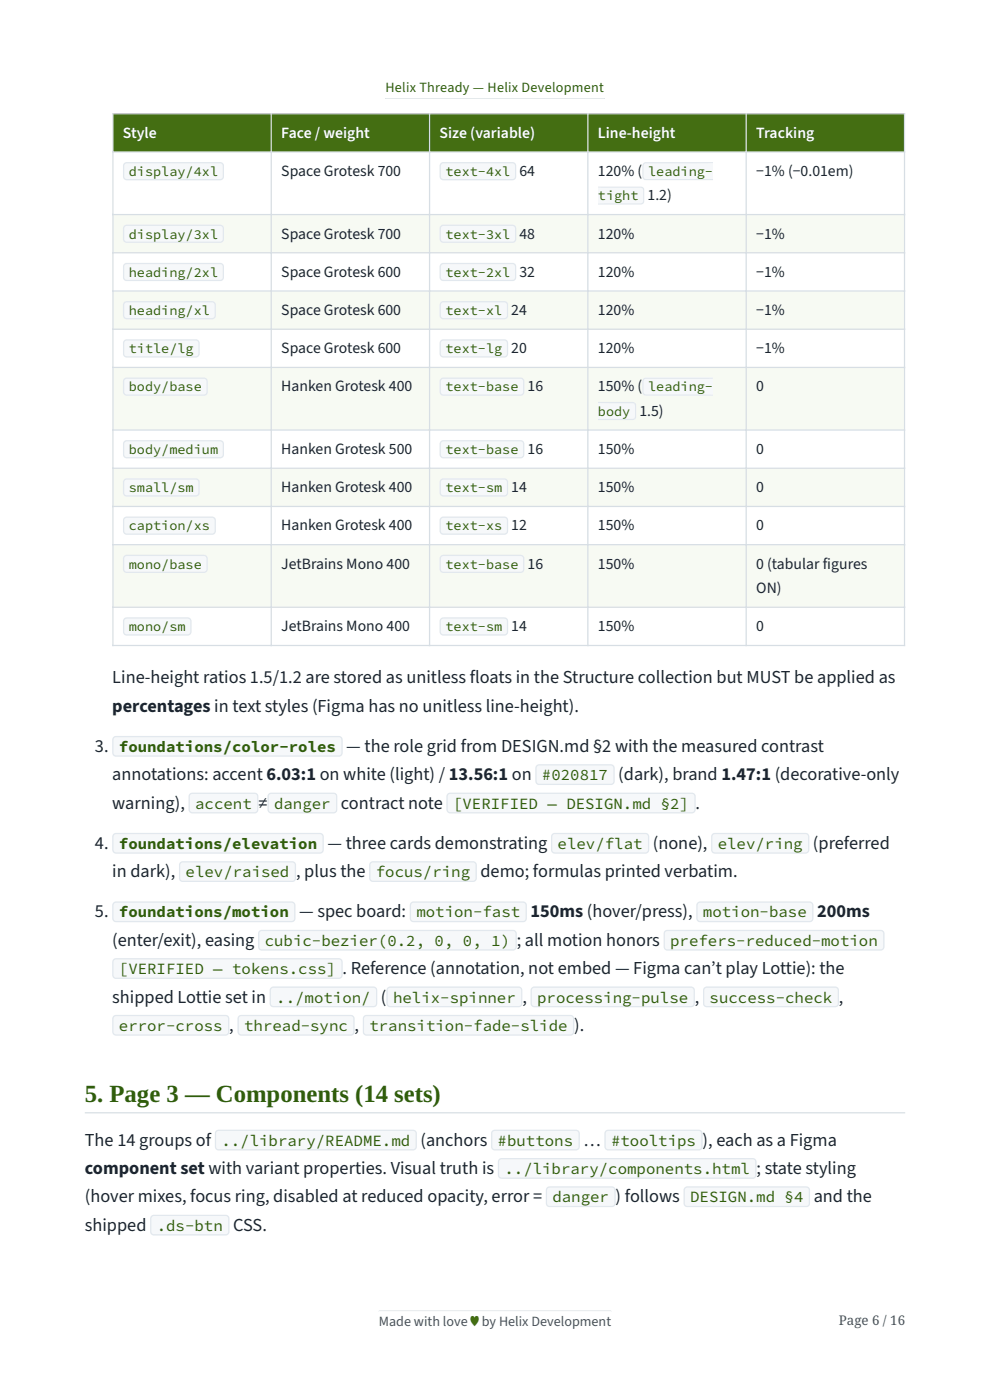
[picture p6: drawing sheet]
<svg xmlns="http://www.w3.org/2000/svg" width="210mm" height="297mm" viewBox="0 0 210 297" stroke-linecap="round" stroke-linejoin="round" font-family="sans-serif">
<g fill="#446e12">
<path d="M24 24.1h33.5v8.1h-33.5z"/>
<path d="M57.5 24.1h33.6v8.1h-33.6z"/>
<path d="M91.1 24.1h33.6v8.1h-33.6z"/>
<path d="M124.7 24.1h33.6v8.1h-33.6z"/>
<path d="M158.3 24.1h33.6v8.1h-33.6z"/>
</g>
<g fill="#f7faf3">
<path d="M24 45.5h167.9v8.1h-167.9z"/>
<path d="M24 61.7h167.9v8.1h-167.9z"/>
<path d="M24 77.9h167.9v13.3h-167.9z"/>
<path d="M24 99.3h167.9v8.1h-167.9z"/>
<path d="M24 115.5h167.9v13.3h-167.9z"/>
</g>
<g fill="none" stroke="#d7dee4" stroke-width=".26">
<path d="M23.8 24.1h168.2M23.8 32.2h168.2M24 24v113.1M57.5 24v113.1M91.1 24v113.1M124.7 24v113.1M158.3 24v113.1M191.9 24v113.1M23.8 45.5h168.2M23.8 53.6h168.2M23.8 61.7h168.2M23.8 69.8h168.2"/>
<path d="M23.8 77.9h168.2M23.8 91.2h168.2M23.8 99.3h168.2M23.8 107.4h168.2M23.8 115.5h168.2M23.8 128.8h168.2M23.8 136.9h168.2"/>
</g>
<path d="M18 235.9h174zM18 235.9h174v.3h-174z" fill-rule="evenodd" fill="#d7dee4"/>
<path d="M26.1 34.4h21.4v3.8h-21.4z" fill="#f6f8fa"/>
<path d="M26.4 34.9l.5-.3h19.8l.5 .3v.3v2.2v.3l-.5 .3h-19.8l-.5-.3v-.3zM26.3 34.6l.6-.2h19.8a.8 .8 0 0 1 .8 .8v2.2a.8 .8 0 0 1-.8 .8h-19.8a.8 .8 0 0 1-.8-.8v-2.2z" fill-rule="evenodd" fill="#e2e8ee"/>
<path d="M93.3 34.4h16.2v3.8h-16.2z" fill="#f6f8fa"/>
<path d="M93.8 34.7l14.9-.1 .5 .3v.3v2.2v.3l-.5 .3h-14.7l-.4-.3-.1-.3v-2.2zM93.5 34.6l.5-.2h14.7a.8 .8 0 0 1 .8 .8v2.2a.8 .8 0 0 1-.8 .8h-14.7a.8 .8 0 0 1-.7-.8v-2.2z" fill-rule="evenodd" fill="#e2e8ee"/>
<path d="M136.2 34.4h15.1v3.8h-15.1z" fill="#f6f8fa"/>
<g fill="#e2e8ee">
<path d="M136.5 37.4h14.8v.6h-14.3a.53 .53 0 0 1-.5-.6zM136.2 37.4h15.1v.8h-14.3a.8 .8 0 0 1-.8-.8z" fill-rule="evenodd"/>
<path d="M136.8 34.7l.3-.1v3.4a.53 .53 0 0 1-.6-.6v-2.2zM136.5 34.6l.6-.2-.1 3.8a.8 .8 0 0 1-.8-.8v-2.2z" fill-rule="evenodd"/>
<path d="M136.8 34.7l14.5-.1v.6h-14.8zM136.5 34.6l.5-.2h14.3v.8h-15.1z" fill-rule="evenodd"/>
</g>
<path d="M126.8 39.6h9.9v3.8h-9.9z" fill="#f6f8fa"/>
<g fill="#e2e8ee">
<path d="M126.8 42.6h9.6a.53 .53 0 0 1-.5 .6h-9.1zM126.8 42.6h9.9a.8 .8 0 0 1-.8 .8h-9.1z" fill-rule="evenodd"/>
<path d="M135.8 39.8a.53 .53 0 0 1 .6 .6v2.2a.53 .53 0 0 1-.6 .6zM135.8 39.6h.1a.8 .8 0 0 1 .8 .8v2.2a.8 .8 0 0 1-.9 .8z" fill-rule="evenodd"/>
<path d="M126.8 39.8h9.1a.53 .53 0 0 1 .5 .6h-9.6zM126.8 39.6h9.1a.67 .67 0 0 1 .7 .8h-9.8z" fill-rule="evenodd"/>
</g>
<path d="M26.1 47.7h21.4v3.8h-21.4z" fill="#f6f8fa"/>
<path d="M26.4 48.2l.5-.3h19.8l.3 .1 .2 .5v2.2v.3l-.5 .3h-19.8l-.5-.3v-.3zM26.3 47.9l.6-.2h19.8a.8 .8 0 0 1 .8 .8v2.2a.8 .8 0 0 1-.8 .8h-19.8a.8 .8 0 0 1-.8-.8v-2.2z" fill-rule="evenodd" fill="#e2e8ee"/>
<path d="M93.3 47.7h16.2v3.8h-16.2z" fill="#f6f8fa"/>
<path d="M93.8 48l14.9-.1 .5 .3v.3v2.2v.3l-.5 .3h-14.7l-.2-.1-.3-.5v-2.2zM93.5 47.9l.5-.2h14.7a.8 .8 0 0 1 .8 .8v2.2a.8 .8 0 0 1-.8 .8h-14.7a.8 .8 0 0 1-.7-.8v-2.2z" fill-rule="evenodd" fill="#e2e8ee"/>
<path d="M26.1 55.8h21.4v3.8h-21.4z" fill="#f6f8fa"/>
<path d="M26.4 56.3l.5-.3h19.8l.5 .3v.3v2.2l-.2 .5-.3 .1h-19.8l-.3-.1-.2-.5zM26.3 56l.6-.2h19.8a.8 .8 0 0 1 .8 .8v2.2a.8 .8 0 0 1-.8 .8h-19.8a.8 .8 0 0 1-.8-.8v-2.2z" fill-rule="evenodd" fill="#e2e8ee"/>
<path d="M93.3 55.8h16.2v3.8h-16.2z" fill="#f6f8fa"/>
<path d="M93.8 56.1l14.9-.1 .5 .3v.3v2.2v.3l-.5 .3h-14.7l-.2-.1-.3-.5v-2.2zM93.5 56l.5-.2h14.7a.8 .8 0 0 1 .8 .8v2.2a.8 .8 0 0 1-.8 .8h-14.7a.8 .8 0 0 1-.7-.8v-2.2z" fill-rule="evenodd" fill="#e2e8ee"/>
<path d="M26.1 63.9h19.7v3.8h-19.7z" fill="#f6f8fa"/>
<path d="M26.6 64.2l18.4-.1 .3 .1 .2 .5v2.2v.3l-.5 .3h-18.1l-.5-.3v-.3v-2.2zM26.3 64.1l.6-.2h18.1a.8 .8 0 0 1 .8 .8v2.2a.8 .8 0 0 1-.8 .8h-18.1a.8 .8 0 0 1-.8-.8v-2.2z" fill-rule="evenodd" fill="#e2e8ee"/>
<path d="M93.3 63.9h14.5v3.8h-14.5z" fill="#f6f8fa"/>
<path d="M93.8 64.2l13.2-.1 .5 .3v.3v2.2v.3l-.5 .3h-13l-.2-.1-.3-.5v-2.2zM93.5 64.1l.5-.2h13a.8 .8 0 0 1 .8 .8v2.2a.8 .8 0 0 1-.8 .8h-13a.8 .8 0 0 1-.7-.8v-2.2z" fill-rule="evenodd" fill="#e2e8ee"/>
<path d="M26.1 72h16.2v3.8h-16.2z" fill="#f6f8fa"/>
<path d="M26.6 72.3h14.9h.3l.3 .5v2.3l-.1 .2-.5 .3h-14.6l-.5-.3v-.2v-2.3zM26.3 72.2l.6-.2h14.6a.8 .8 0 0 1 .8 .8v2.3a.8 .8 0 0 1-.8 .7h-14.6a.8 .8 0 0 1-.8-.7v-2.3z" fill-rule="evenodd" fill="#e2e8ee"/>
<path d="M93.3 72h14.5v3.8h-14.5z" fill="#f6f8fa"/>
<path d="M93.8 72.3h13.2h.3l.2 .5v2.3v.2l-.5 .3h-13l-.2-.1-.3-.4v-2.3zM93.5 72.2l.5-.2h13a.8 .8 0 0 1 .8 .8v2.3a.8 .8 0 0 1-.8 .7h-13a.8 .8 0 0 1-.7-.7v-2.3z" fill-rule="evenodd" fill="#e2e8ee"/>
<path d="M26.1 80.1h18v3.9h-18z" fill="#f6f8fa"/>
<path d="M26.4 80.6l.5-.2h16.4l.4 .2 .1 .3v2.3l-.1 .2-.4 .3h-16.4l-.5-.3v-.2zM26.3 80.3l.6-.2h16.4a.8 .8 0 0 1 .8 .8v2.3a.8 .8 0 0 1-.8 .8h-16.4a.8 .8 0 0 1-.8-.8v-2.3z" fill-rule="evenodd" fill="#e2e8ee"/>
<path d="M93.3 80.1h17.9v3.9h-17.9z" fill="#f6f8fa"/>
<path d="M93.6 80.6l.4-.2h16.4l.5 .2 .1 .3v2.3l-.1 .2-.5 .3h-16.4l-.2-.1-.3-.4zM93.5 80.3l.5-.2h16.4a.8 .8 0 0 1 .8 .8v2.3a.8 .8 0 0 1-.8 .8h-16.4a.8 .8 0 0 1-.7-.8v-2.3z" fill-rule="evenodd" fill="#e2e8ee"/>
<path d="M136.2 80.1h15.1v3.9h-15.1z" fill="#f6f8fa"/>
<g fill="#e2e8ee">
<path d="M136.5 83.1h14.8v.6h-14.3a.53 .53 0 0 1-.5-.6zM136.2 83.1h15.1v.9h-14.3a.8 .8 0 0 1-.8-.9z" fill-rule="evenodd"/>
<path d="M136.8 80.4h.3v3.3a.53 .53 0 0 1-.6-.5v-2.3zM136.5 80.3l.6-.2-.1 3.9a.8 .8 0 0 1-.8-.8v-2.3z" fill-rule="evenodd"/>
<path d="M136.8 80.4h14.5v.5h-14.8zM136.5 80.3l.5-.2h14.3v.8h-15.1z" fill-rule="evenodd"/>
</g>
<path d="M126.8 85.3h8.2v3.8h-8.2z" fill="#f6f8fa"/>
<g fill="#e2e8ee">
<path d="M126.8 88.3h7.9a.53 .53 0 0 1-.5 .6h-7.4zM126.8 88.3h8.2a.8 .8 0 0 1-.8 .8h-7.4z" fill-rule="evenodd"/>
<path d="M134.1 85.5a.53 .53 0 0 1 .6 .6v2.2a.53 .53 0 0 1-.6 .6zM134.1 85.3h.1a.8 .8 0 0 1 .8 .8v2.2a.8 .8 0 0 1-.9 .8z" fill-rule="evenodd"/>
<path d="M126.8 85.5h7.4a.53 .53 0 0 1 .5 .6h-7.9zM126.8 85.3h7.4a.67 .67 0 0 1 .7 .8h-8.1z" fill-rule="evenodd"/>
</g>
<path d="M26.1 93.4h21.4v3.8h-21.4z" fill="#f6f8fa"/>
<path d="M26.4 93.9l.5-.3h19.8l.5 .3v.3v2.2v.3l-.5 .3h-19.8l-.5-.3v-.3zM26.3 93.6l.6-.2h19.8a.8 .8 0 0 1 .8 .8v2.2a.8 .8 0 0 1-.8 .8h-19.8a.8 .8 0 0 1-.8-.8v-2.2z" fill-rule="evenodd" fill="#e2e8ee"/>
<path d="M93.3 93.4h17.9v3.8h-17.9z" fill="#f6f8fa"/>
<path d="M93.8 93.7l16.6-.1 .5 .3 .1 .3v2.2l-.1 .3-.5 .3h-16.4l-.2-.1-.3-.5v-2.2zM93.5 93.6l.5-.2h16.4a.8 .8 0 0 1 .8 .8v2.2a.8 .8 0 0 1-.8 .8h-16.4a.8 .8 0 0 1-.7-.8v-2.2z" fill-rule="evenodd" fill="#e2e8ee"/>
<path d="M26.1 101.5h16.2v3.8h-16.2z" fill="#f6f8fa"/>
<path d="M26.6 101.8l14.9-.1 .3 .1 .3 .5v2.2l-.3 .5-.3 .1h-14.6l-.5-.3v-.3v-2.2zM26.3 101.7l.6-.2h14.6a.8 .8 0 0 1 .8 .8v2.2a.8 .8 0 0 1-.8 .8h-14.6a.8 .8 0 0 1-.8-.8v-2.2z" fill-rule="evenodd" fill="#e2e8ee"/>
<path d="M93.3 101.5h14.5v3.8h-14.5z" fill="#f6f8fa"/>
<path d="M93.8 101.8l13.2-.1 .5 .3v.3v2.2v.3l-.5 .3h-13l-.4-.3-.1-.3v-2.2zM93.5 101.7l.5-.2h13a.8 .8 0 0 1 .8 .8v2.2a.8 .8 0 0 1-.8 .8h-13a.8 .8 0 0 1-.7-.8v-2.2z" fill-rule="evenodd" fill="#e2e8ee"/>
<path d="M26.1 109.6h19.7v3.8h-19.7z" fill="#f6f8fa"/>
<path d="M26.4 110.1l.5-.2h18.1l.5 .2v.3v2.3v.2l-.5 .3h-18.1l-.5-.3v-.2zM26.3 109.8l.6-.2h18.1a.8 .8 0 0 1 .8 .8v2.3a.8 .8 0 0 1-.8 .7h-18.1a.8 .8 0 0 1-.8-.7v-2.3z" fill-rule="evenodd" fill="#e2e8ee"/>
<path d="M93.3 109.6h14.5v3.8h-14.5z" fill="#f6f8fa"/>
<path d="M93.8 109.9h13.2l.5 .2v.3v2.3v.2l-.5 .3h-13l-.2-.1-.3-.4v-2.3zM93.5 109.8l.5-.2h13a.8 .8 0 0 1 .8 .8v2.3a.8 .8 0 0 1-.8 .7h-13a.8 .8 0 0 1-.7-.7v-2.3z" fill-rule="evenodd" fill="#e2e8ee"/>
<path d="M26.1 117.7h18v3.9h-18z" fill="#f6f8fa"/>
<path d="M26.4 118.2l.5-.2h16.4l.4 .2 .1 .3v2.3l-.1 .2-.4 .3h-16.4l-.5-.3v-.2zM26.3 117.9l.6-.2h16.4a.8 .8 0 0 1 .8 .8v2.3a.8 .8 0 0 1-.8 .8h-16.4a.8 .8 0 0 1-.8-.8v-2.3z" fill-rule="evenodd" fill="#e2e8ee"/>
<path d="M93.3 117.7h17.9v3.9h-17.9z" fill="#f6f8fa"/>
<path d="M93.8 118h16.6l.5 .2 .1 .3v2.3l-.1 .2-.5 .3h-16.4l-.2-.1-.3-.4v-2.3zM93.5 117.9l.5-.2h16.4a.8 .8 0 0 1 .8 .8v2.3a.8 .8 0 0 1-.8 .8h-16.4a.8 .8 0 0 1-.7-.8v-2.3z" fill-rule="evenodd" fill="#e2e8ee"/>
<path d="M26.1 131h14.5v3.8h-14.5z" fill="#f6f8fa"/>
<path d="M26.4 131.5l.5-.3h12.9l.5 .3 .1 .3v2.2l-.1 .3-.5 .3h-12.9l-.5-.3v-.3zM26.3 131.2l.6-.2h12.9a.8 .8 0 0 1 .8 .8v2.2a.8 .8 0 0 1-.8 .8h-12.9a.8 .8 0 0 1-.8-.8v-2.2z" fill-rule="evenodd" fill="#e2e8ee"/>
<path d="M93.3 131h14.5v3.8h-14.5z" fill="#f6f8fa"/>
<path d="M93.8 131.3l13.2-.1 .5 .3v.3v2.2v.3l-.5 .3h-13l-.2-.1-.3-.5v-2.2zM93.5 131.2l.5-.2h13a.8 .8 0 0 1 .8 .8v2.2a.8 .8 0 0 1-.8 .8h-13a.8 .8 0 0 1-.7-.8v-2.2z" fill-rule="evenodd" fill="#e2e8ee"/>
<path d="M23.8 156.1h48.9v4.4h-48.9z" fill="#f6f8fa"/>
<path d="M24.3 156.5l47.6-.1 .2 .1 .3 .4v2.8l-.1 .3-.4 .3h-47.3l-.4-.3-.1-.3v-2.8zM24.1 156.4l.5-.3h47.3a.8 .8 0 0 1 .8 .8v2.8a.8 .8 0 0 1-.8 .8h-47.3a.8 .8 0 0 1-.8-.8v-2.8z" fill-rule="evenodd" fill="#e2e8ee"/>
<path d="M113.6 162.1h16.8v4.4h-16.8z" fill="#f6f8fa"/>
<path d="M114.1 162.5l15.5-.1 .3 .1 .2 .4v2.8l-.1 .3-.4 .3h-15.2l-.5-.3-.1-.3v-2.8zM113.8 162.4l.6-.3h15.2a.8 .8 0 0 1 .8 .8v2.8a.8 .8 0 0 1-.8 .8h-15.2a.8 .8 0 0 1-.8-.8v-2.8z" fill-rule="evenodd" fill="#e2e8ee"/>
<path d="M40 168.2h14.8v4.4h-14.8z" fill="#f6f8fa"/>
<path d="M40.5 168.5l13.5-.1 .3 .1 .3 .4v2.9l-.1 .2-.5 .3h-13.2l-.5-.3v-.2v-2.9zM40.2 168.4l.6-.2h13.2a.8 .8 0 0 1 .8 .7v2.9a.8 .8 0 0 1-.8 .8h-13.2a.8 .8 0 0 1-.8-.8v-2.9z" fill-rule="evenodd" fill="#e2e8ee"/>
<path d="M56.7 168.2h14.9v4.4h-14.9z" fill="#f6f8fa"/>
<path d="M57.3 168.5l13.5-.1 .4 .3 .1 .2v2.9l-.1 .2-.4 .3h-13.3l-.4-.3-.1-.2v-2.9zM57 168.4l.5-.2h13.3a.8 .8 0 0 1 .8 .7v2.9a.8 .8 0 0 1-.8 .8h-13.3a.8 .8 0 0 1-.8-.8v-2.9z" fill-rule="evenodd" fill="#e2e8ee"/>
<path d="M94.7 168.2h52.9v4.4h-52.9z" fill="#f6f8fa"/>
<path d="M95.2 168.5l51.6-.1 .2 .1 .3 .4v2.9l-.1 .2-.4 .3h-51.3l-.5-.3v-.2v-2.9zM94.9 168.4l.6-.2h51.3a.8 .8 0 0 1 .8 .7v2.9a.8 .8 0 0 1-.8 .8h-51.3a.8 .8 0 0 1-.8-.8v-2.9z" fill-rule="evenodd" fill="#e2e8ee"/>
<path d="M23.8 176.7h44.9v4.4h-44.9z" fill="#f6f8fa"/>
<path d="M24.3 177h43.6h.2l.3 .5v2.8l-.1 .3-.4 .2h-43.3l-.4-.2-.1-.3v-2.8zM24.1 176.9l.5-.2h43.3a.8 .8 0 0 1 .8 .8v2.8a.8 .8 0 0 1-.8 .8h-43.3a.8 .8 0 0 1-.8-.8v-2.8z" fill-rule="evenodd" fill="#e2e8ee"/>
<path d="M116.9 176.7h20.8v4.4h-20.8z" fill="#f6f8fa"/>
<path d="M117.4 177h19.5h.3l.2 .5v2.8v.3l-.5 .2h-19.2l-.5-.2v-.3v-2.8zM117.1 176.9l.6-.2h19.2a.8 .8 0 0 1 .8 .8v2.8a.8 .8 0 0 1-.8 .8h-19.2a.8 .8 0 0 1-.8-.8v-2.8z" fill-rule="evenodd" fill="#e2e8ee"/>
<path d="M150.9 176.7h20.8v4.4h-20.8z" fill="#f6f8fa"/>
<path d="M151.4 177h19.5h.2l.3 .5v2.8l-.1 .3-.4 .2h-19.3l-.4-.2-.1-.3v-2.8zM151.1 176.9l.5-.2h19.3a.8 .8 0 0 1 .8 .8v2.8a.8 .8 0 0 1-.8 .8h-19.3a.8 .8 0 0 1-.7-.8v-2.8z" fill-rule="evenodd" fill="#e2e8ee"/>
<path d="M38 182.7h24.8v4.4h-24.8z" fill="#f6f8fa"/>
<path d="M38.5 183h23.5h.3l.2 .5v2.8v.3l-.5 .2h-23.2l-.5-.2-.1-.3v-2.8zM38.2 182.9l.6-.2h23.2a.8 .8 0 0 1 .8 .8v2.8a.8 .8 0 0 1-.8 .8h-23.2a.8 .8 0 0 1-.8-.8v-2.8z" fill-rule="evenodd" fill="#e2e8ee"/>
<path d="M78.3 182.7h22.8v4.4h-22.8z" fill="#f6f8fa"/>
<path d="M78.8 183h21.5h.3l.3 .5v2.8l-.1 .3-.5 .2h-21.2l-.4-.2-.1-.3v-2.8zM78.5 182.9l.6-.2h21.2a.8 .8 0 0 1 .8 .8v2.8a.8 .8 0 0 1-.8 .8h-21.2a.8 .8 0 0 1-.8-.8v-2.8z" fill-rule="evenodd" fill="#e2e8ee"/>
<path d="M23.8 191.2h38.9v4.4h-38.9z" fill="#f6f8fa"/>
<path d="M24.3 191.6l37.6-.1 .2 .1 .3 .4v2.8l-.1 .3-.4 .3h-37.3l-.4-.3-.1-.3v-2.8zM24.1 191.5l.5-.3h37.3a.8 .8 0 0 1 .8 .8v2.8a.8 .8 0 0 1-.8 .8h-37.3a.8 .8 0 0 1-.8-.8v-2.8z" fill-rule="evenodd" fill="#e2e8ee"/>
<path d="M86.9 191.2h24.8v4.4h-24.8z" fill="#f6f8fa"/>
<path d="M87.3 191.8l.4-.3h23.3l.2 .1 .3 .4v2.8l-.1 .3-.4 .3h-23.3l-.4-.3-.1-.3zM87.2 191.5l.5-.3h23.3a.8 .8 0 0 1 .7 .8v2.8a.8 .8 0 0 1-.7 .8h-23.3a.8 .8 0 0 1-.8-.8v-2.8z" fill-rule="evenodd" fill="#e2e8ee"/>
<path d="M147.7 191.2h24.8v4.4h-24.8z" fill="#f6f8fa"/>
<path d="M148.2 191.6l23.5-.1 .3 .1 .3 .4v2.8l-.1 .3-.5 .3h-23.2l-.4-.3-.1-.3v-2.8zM147.9 191.5l.6-.3h23.2a.8 .8 0 0 1 .8 .8v2.8a.8 .8 0 0 1-.8 .8h-23.2a.8 .8 0 0 1-.8-.8v-2.8z" fill-rule="evenodd" fill="#e2e8ee"/>
<path d="M54.8 197.3h54.8v4.4h-54.8z" fill="#f6f8fa"/>
<path d="M55.3 197.6l53.5-.1 .3 .1 .2 .5v2.8v.2l-.5 .3h-53.3l-.4-.3-.1-.2v-2.8zM55 197.5l.5-.2h53.3a.8 .8 0 0 1 .8 .8v2.8a.8 .8 0 0 1-.8 .8h-53.3a.8 .8 0 0 1-.7-.8v-2.8z" fill-rule="evenodd" fill="#e2e8ee"/>
<path d="M140.8 197.3h46.8v4.4h-46.8z" fill="#f6f8fa"/>
<path d="M141.3 197.6l45.5-.1 .3 .1 .3 .5v2.8l-.1 .2-.5 .3h-45.2l-.5-.3-.1-.2v-2.8zM141 197.5l.6-.2h45.2a.8 .8 0 0 1 .8 .8v2.8a.8 .8 0 0 1-.8 .8h-45.2a.8 .8 0 0 1-.8-.8v-2.8z" fill-rule="evenodd" fill="#e2e8ee"/>
<path d="M23.8 203.3h48.9v4.4h-48.9z" fill="#f6f8fa"/>
<path d="M24.3 203.6l47.6-.1 .2 .1 .3 .5v2.8l-.1 .2-.4 .3h-47.3l-.4-.3-.1-.2v-2.8zM24.1 203.5l.5-.2h47.3a.8 .8 0 0 1 .8 .8v2.8a.8 .8 0 0 1-.8 .8h-47.3a.8 .8 0 0 1-.8-.8v-2.8z" fill-rule="evenodd" fill="#e2e8ee"/>
<path d="M57.2 209.3h22.8v4.4h-22.8z" fill="#f6f8fa"/>
<path d="M57.7 209.6h21.5h.3l.3 .5v2.8l-.3 .5h-.3h-21.2h-.3l-.2-.5v-2.8zM57.4 209.5l.6-.2h21.2a.8 .8 0 0 1 .8 .8v2.8a.8 .8 0 0 1-.8 .8h-21.2a.8 .8 0 0 1-.8-.8v-2.8z" fill-rule="evenodd" fill="#e2e8ee"/>
<path d="M82 209.3h28.8v4.4h-28.8z" fill="#f6f8fa"/>
<path d="M82.5 209.6h27.5h.3l.2 .5v2.8l-.2 .5h-.3h-27.2h-.3l-.3-.5v-2.8zM82.2 209.5l.6-.2h27.2a.8 .8 0 0 1 .8 .8v2.8a.8 .8 0 0 1-.8 .8h-27.2a.8 .8 0 0 1-.8-.8v-2.8z" fill-rule="evenodd" fill="#e2e8ee"/>
<path d="M112.6 209.3h34.8v4.4h-34.8z" fill="#f6f8fa"/>
<path d="M113.1 209.6h33.5h.3l.2 .5v2.8v.3l-.5 .2h-33.3h-.2l-.3-.5v-2.8zM112.8 209.5l.5-.2h33.3a.8 .8 0 0 1 .8 .8v2.8a.8 .8 0 0 1-.8 .8h-33.3a.8 .8 0 0 1-.7-.8v-2.8z" fill-rule="evenodd" fill="#e2e8ee"/>
<path d="M149.1 209.3h28.9v4.4h-28.9z" fill="#f6f8fa"/>
<path d="M149.5 209.8l.4-.2h27.3h.2l.3 .5v2.8l-.1 .3-.4 .2h-27.3h-.2l-.3-.5zM149.4 209.5l.5-.2h27.3a.8 .8 0 0 1 .8 .8v2.8a.8 .8 0 0 1-.8 .8h-27.3a.8 .8 0 0 1-.8-.8v-2.8z" fill-rule="evenodd" fill="#e2e8ee"/>
<path d="M23.8 215.3h24.8v4.4h-24.8z" fill="#f6f8fa"/>
<path d="M24.3 215.6h23.6h.2l.3 .5v2.8l-.3 .5h-.2h-23.3h-.3l-.2-.5v-2.8zM24.1 215.5l.5-.2h23.3a.8 .8 0 0 1 .7 .8v2.8a.8 .8 0 0 1-.7 .8h-23.3a.8 .8 0 0 1-.8-.8v-2.8z" fill-rule="evenodd" fill="#e2e8ee"/>
<path d="M50.4 215.3h24.8v4.4h-24.8z" fill="#f6f8fa"/>
<path d="M50.9 215.6h23.5h.3l.2 .5v2.8l-.2 .5h-.3h-23.2h-.3l-.2-.5v-2.8zM50.6 215.5l.6-.2h23.2a.8 .8 0 0 1 .8 .8v2.8a.8 .8 0 0 1-.8 .8h-23.2a.8 .8 0 0 1-.8-.8v-2.8z" fill-rule="evenodd" fill="#e2e8ee"/>
<path d="M77 215.3h44.8v4.4h-44.8z" fill="#f6f8fa"/>
<path d="M77.5 215.6h43.5h.3l.2 .5v2.8l-.2 .5h-.3h-43.2h-.3l-.3-.5v-2.8zM77.2 215.5l.6-.2h43.2a.8 .8 0 0 1 .8 .8v2.8a.8 .8 0 0 1-.8 .8h-43.2a.8 .8 0 0 1-.8-.8v-2.8z" fill-rule="evenodd" fill="#e2e8ee"/>
<path d="M45.6 239.7h42.8v4.4h-42.8z" fill="#f6f8fa"/>
<path d="M46.1 240l41.5-.1 .3 .1 .3 .4v2.9l-.3 .4-.3 .1h-41.2l-.3-.1-.3-.4v-2.9zM45.8 239.9l.6-.2h41.2a.8 .8 0 0 1 .8 .7v2.9a.8 .8 0 0 1-.8 .8h-41.2a.8 .8 0 0 1-.8-.8v-2.9z" fill-rule="evenodd" fill="#e2e8ee"/>
<path d="M104.2 239.7h18.8v4.4h-18.8z" fill="#f6f8fa"/>
<path d="M104.7 240l17.5-.1 .3 .1 .2 .4v2.9l-.2 .4-.3 .1h-17.2l-.3-.1-.3-.4v-2.9zM104.4 239.9l.6-.2h17.2a.8 .8 0 0 1 .8 .7v2.9a.8 .8 0 0 1-.8 .8h-17.2a.8 .8 0 0 1-.8-.8v-2.9z" fill-rule="evenodd" fill="#e2e8ee"/>
<path d="M128.2 239.7h20.8v4.4h-20.8z" fill="#f6f8fa"/>
<path d="M128.7 240l19.5-.1 .5 .3 .1 .2v2.9l-.1 .2-.5 .3h-19.2l-.3-.1-.2-.4v-2.9zM128.4 239.9l.6-.2h19.2a.8 .8 0 0 1 .8 .7v2.9a.8 .8 0 0 1-.8 .8h-19.2a.8 .8 0 0 1-.8-.8v-2.9z" fill-rule="evenodd" fill="#e2e8ee"/>
<path d="M105.6 245.7h54.9v4.4h-54.9z" fill="#f6f8fa"/>
<path d="M106.1 246l53.6-.1 .2 .1 .3 .5v2.8l-.1 .2-.4 .3h-53.3l-.3-.1-.2-.4v-2.8zM105.8 245.9l.6-.2h53.3a.8 .8 0 0 1 .8 .8v2.8a.8 .8 0 0 1-.8 .8h-53.3a.8 .8 0 0 1-.8-.8v-2.8z" fill-rule="evenodd" fill="#e2e8ee"/>
<path d="M115.8 251.7h14.8v4.4h-14.8z" fill="#f6f8fa"/>
<path d="M116.1 252.2l.5-.3h13.2l.5 .3v.3v2.8l-.2 .4-.3 .1h-13.2l-.3-.1-.3-.4zM116 251.9l.6-.2h13.2a.8 .8 0 0 1 .8 .8v2.8a.8 .8 0 0 1-.8 .8h-13.2a.8 .8 0 0 1-.8-.8v-2.8z" fill-rule="evenodd" fill="#e2e8ee"/>
<path d="M145 251.7h26.8v4.4h-26.8z" fill="#f6f8fa"/>
<path d="M145.3 252.2l.5-.3h25.2l.5 .3 .1 .3v2.8l-.3 .4-.3 .1h-25.2l-.3-.1-.2-.4zM145.2 251.9l.6-.2h25.2a.8 .8 0 0 1 .8 .8v2.8a.8 .8 0 0 1-.8 .8h-25.2a.8 .8 0 0 1-.8-.8v-2.8z" fill-rule="evenodd" fill="#e2e8ee"/>
<path d="M31.9 257.7h16.8v4.4h-16.8z" fill="#f6f8fa"/>
<path d="M32.2 258.2l.4-.2h15.3l.4 .2 .1 .3v2.8l-.3 .5h-.2h-15.3h-.2l-.3-.5zM32.1 257.9l.5-.2h15.3a.8 .8 0 0 1 .8 .8v2.8a.8 .8 0 0 1-.8 .8h-15.3a.8 .8 0 0 1-.7-.8v-2.8z" fill-rule="evenodd" fill="#e2e8ee"/>
<g fill="#d7dee4">
<path d="M81.7 20.8l46.6 .1zM81.7 20.8h46.6v.2h-46.6z" fill-rule="evenodd"/>
<path d="M80.4 278.1l49.2 .1zM80.4 278h49.2v.2h-49.2z" fill-rule="evenodd"/>
</g>
<text font-size="5.2" fill="#2f5d0b" x="18" y="233.8">5. Page 3 — Components (14 sets)</text>
<g font-size="3.9" fill="#1c2530">
<text x="23.8" y="145">Line-height ratios 1.5/1.2 are stored as unitless floats in the Structure collection but MUST be applied as</text>
<text x="23.8" y="151">percentages in text styles (Figma has no unitless line-height).</text>
<text x="20.1" y="159.5">3.</text>
<text x="73.5" y="159.5">— the role grid from DESIGN.md §2 with the measured contrast</text>
<text x="23.8" y="165.5">annotations: accent 6.03:1 on white (light) / 13.56:1 on</text>
<text x="131.2" y="165.5">(dark), brand 1.47:1 (decorative-only</text>
<text x="23.8" y="171.5">warning),</text>
<text x="54.8" y="171.5">≠</text>
<text x="72.3" y="171.5">contract note</text>
<text x="147.6" y="171.5">.</text>
<text x="20.1" y="180.1">4.</text>
<text x="69.4" y="180.1">— three cards demonstrating</text>
<text x="138.5" y="180.1">(none),</text>
<text x="172.4" y="180.1">(preferred</text>
<text x="23.8" y="186.1">in dark),</text>
<text x="62.8" y="186.1">, plus the</text>
<text x="101.9" y="186.1">demo; formulas printed verbatim.</text>
<text x="20.1" y="194.6">5.</text>
<text x="63.4" y="194.6">— spec board:</text>
<text x="112.5" y="194.6">150ms (hover/press),</text>
<text x="173.3" y="194.6">200ms</text>
<text x="23.8" y="200.6">(enter/exit), easing</text>
<text x="109.6" y="200.6">; all motion honors</text>
<text x="72.7" y="206.7">. Reference (annotation, not embed — Figma can’t play Lottie): the</text>
<text x="23.8" y="212.7">shipped Lottie set in</text>
<text x="80.8" y="212.7">(</text>
<text x="110.8" y="212.7">,</text>
<text x="147.4" y="212.7">,</text>
<text x="178" y="212.7">,</text>
<text x="48.6" y="218.7">,</text>
<text x="75.2" y="218.7">,</text>
<text x="121.8" y="218.7">).</text>
<text x="18" y="243">The 14 groups of</text>
<text x="89.2" y="243">(anchors</text>
<text x="123.8" y="243">…</text>
<text x="149" y="243">), each as a Figma</text>
<text x="18" y="249.1">component set with variant properties. Visual truth is</text>
<text x="160.5" y="249.1">; state styling</text>
<text x="18" y="255.1">(hover mixes, focus ring, disabled at reduced opacity, error =</text>
<text x="130.6" y="255.1">) follows</text>
<text x="172.6" y="255.1">and the</text>
<text x="18" y="261.1">shipped</text>
<text x="49.4" y="261.1">CSS.</text>
</g>
<g font-size="3.3" fill="#fff">
<text x="26.1" y="29.2">Style</text>
<text x="59.7" y="29.2">Face / weight</text>
<text x="93.3" y="29.2">Size (variable)</text>
<text x="126.8" y="29.2">Line-height</text>
<text x="160.4" y="29.2">Tracking</text>
</g>
<g font-size="3.3" fill="#1c2530">
<text x="59.7" y="37.3">Space Grotesk 700</text>
<text x="110.2" y="37.3">64</text>
<text x="126.8" y="37.3">120% (</text>
<text x="160.4" y="37.3">−1% (−0.01em)</text>
<text x="137.4" y="42.5">1.2)</text>
<text x="59.7" y="50.6">Space Grotesk 700</text>
<text x="110.2" y="50.6">48</text>
<text x="126.8" y="50.6">120%</text>
<text x="160.4" y="50.6">−1%</text>
<text x="59.7" y="58.7">Space Grotesk 600</text>
<text x="110.2" y="58.7">32</text>
<text x="126.8" y="58.7">120%</text>
<text x="160.4" y="58.7">−1%</text>
<text x="59.7" y="66.8">Space Grotesk 600</text>
<text x="108.5" y="66.8">24</text>
<text x="126.8" y="66.8">120%</text>
<text x="160.4" y="66.8">−1%</text>
<text x="59.7" y="74.9">Space Grotesk 600</text>
<text x="108.5" y="74.9">20</text>
<text x="126.8" y="74.9">120%</text>
<text x="160.4" y="74.9">−1%</text>
<text x="59.7" y="83">Hanken Grotesk 400</text>
<text x="111.9" y="83">16</text>
<text x="126.8" y="83">150% (</text>
<text x="160.4" y="83">0</text>
<text x="135.6" y="88.2">1.5)</text>
<text x="59.7" y="96.3">Hanken Grotesk 500</text>
<text x="111.9" y="96.3">16</text>
<text x="126.8" y="96.3">150%</text>
<text x="160.4" y="96.3">0</text>
<text x="59.7" y="104.4">Hanken Grotesk 400</text>
<text x="108.5" y="104.4">14</text>
<text x="126.8" y="104.4">150%</text>
<text x="160.4" y="104.4">0</text>
<text x="59.7" y="112.5">Hanken Grotesk 400</text>
<text x="108.5" y="112.5">12</text>
<text x="126.8" y="112.5">150%</text>
<text x="160.4" y="112.5">0</text>
<text x="59.7" y="120.6">JetBrains Mono 400</text>
<text x="111.9" y="120.6">16</text>
<text x="126.8" y="120.6">150%</text>
<text x="160.4" y="120.6">0 (tabular figures</text>
<text x="160.4" y="125.8">ON)</text>
<text x="59.7" y="133.9">JetBrains Mono 400</text>
<text x="108.5" y="133.9">14</text>
<text x="126.8" y="133.9">150%</text>
<text x="160.4" y="133.9">0</text>
</g>
<g font-size="3.3" fill="#2f5d0b">
<text x="25.2" y="159.5">foundations/color-roles</text>
<text x="115" y="165.5">#020817</text>
<text x="41.4" y="171.5">accent</text>
<text x="58.1" y="171.5">danger</text>
<text x="96.1" y="171.5">[VERIFIED — DESIGN.md §2]</text>
<text x="25.2" y="180.1">foundations/elevation</text>
<text x="118.3" y="180.1">elev/flat</text>
<text x="152.3" y="180.1">elev/ring</text>
<text x="39.4" y="186.1">elev/raised</text>
<text x="79.7" y="186.1">focus/ring</text>
<text x="25.2" y="194.6">foundations/motion</text>
<text x="88.3" y="194.6">motion-fast</text>
<text x="149.1" y="194.6">motion-base</text>
<text x="56.2" y="200.6">cubic-bezier(0.2, 0, 0, 1)</text>
<text x="142.2" y="200.6">prefers-reduced-motion</text>
<text x="25.2" y="206.7">[VERIFIED — tokens.css]</text>
<text x="58.6" y="212.7">../motion/</text>
<text x="83.4" y="212.7">helix-spinner</text>
<text x="114" y="212.7">processing-pulse</text>
<text x="150.5" y="212.7">success-check</text>
<text x="25.2" y="218.7">error-cross</text>
<text x="51.8" y="218.7">thread-sync</text>
<text x="78.4" y="218.7">transition-fade-slide</text>
<text x="47" y="243">../library/README.md</text>
<text x="105.6" y="243">#buttons</text>
<text x="129.6" y="243">#tooltips</text>
<text x="107" y="249.1">../library/components.html</text>
<text x="117.2" y="255.1">danger</text>
<text x="146.4" y="255.1">DESIGN.md §4</text>
<text x="33.3" y="261.1">.ds-btn</text>
</g>
<text font-size="3" fill="#2f5d0b" x="81.7" y="19.5">Helix Thready — Helix Development</text>
<text font-size="3" fill="#45535f" x="80.4" y="281.4">Made with love ♥ by Helix Development</text>
<g font-size="2.9" fill="#2f5d0b">
<text x="27.3" y="37.3">display/4xl</text>
<text x="94.5" y="37.3">text-4xl</text>
<text x="137.5" y="37.3">leading-</text>
<text x="126.8" y="42.5">tight</text>
<text x="27.3" y="50.6">display/3xl</text>
<text x="94.5" y="50.6">text-3xl</text>
<text x="27.3" y="58.7">heading/2xl</text>
<text x="94.5" y="58.7">text-2xl</text>
<text x="27.3" y="66.8">heading/xl</text>
<text x="94.5" y="66.8">text-xl</text>
<text x="27.3" y="74.9">title/lg</text>
<text x="94.5" y="74.9">text-lg</text>
<text x="27.3" y="83">body/base</text>
<text x="94.5" y="83">text-base</text>
<text x="137.5" y="83">leading-</text>
<text x="126.8" y="88.2">body</text>
<text x="27.3" y="96.3">body/medium</text>
<text x="94.5" y="96.3">text-base</text>
<text x="27.3" y="104.4">small/sm</text>
<text x="94.5" y="104.4">text-sm</text>
<text x="27.3" y="112.5">caption/xs</text>
<text x="94.5" y="112.5">text-xs</text>
<text x="27.3" y="120.6">mono/base</text>
<text x="94.5" y="120.6">text-base</text>
<text x="27.3" y="133.9">mono/sm</text>
<text x="94.5" y="133.9">text-sm</text>
</g>
<text font-size="2.8" fill="#45535f" x="177.9" y="281">Page 6 / 16</text>
</svg>
